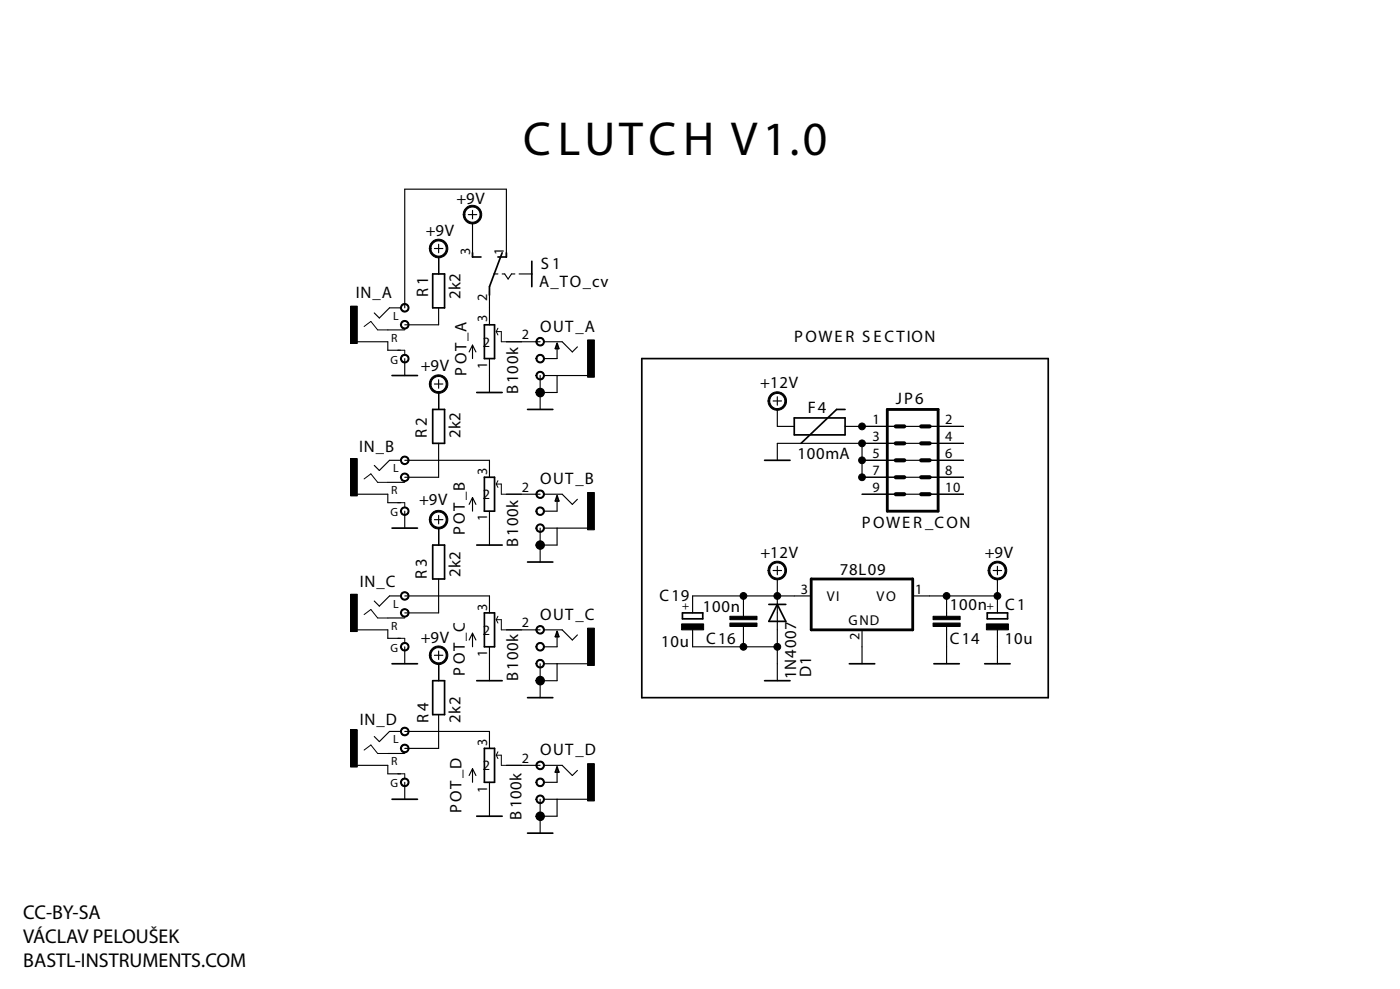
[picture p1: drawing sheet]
<svg xmlns="http://www.w3.org/2000/svg" width="210mm" height="148mm" viewBox="0 0 210 148" stroke-linecap="round" stroke-linejoin="round" font-family="sans-serif">
<!-- layer: Vrstva 1 -->
<g fill="none" stroke="#000" stroke-width=".25">
<path d="M70.8 37.9v.6h1.3M75.3 37.9l-1.9 5v1.3M75.9 37.9v.6h-1.2M79.7 39.1v3.8M58.8 56.3h3.8M64.9 41h1.8v5.1h-1.8zM71.5 58.8h3.8M72.6 48.7h1.5v5h-1.5zM83.5 51.5l.3 .7h-.5zM96.2 53.7h61v50.8h-61zM58.8 79.1h3.8M64.9 61.3h1.8v5.1h-1.8z"/>
<path d="M72.6 71.5h1.5v5.1h-1.5zM79.1 61.3h3.8M83.5 74.3l.3 .8h-.5zM114.6 69h3.8M119.1 62.6h7.6v2.6h-7.6zM126.7 61.3h-1.3l-5.3 5.1M58.8 99.4h3.8M64.9 81.7h1.8v5h-1.8zM71.5 81.7h3.8M72.6 91.8h1.5v5.1h-1.5zM79.1 84.2h3.8M83.5 94.6l.3 .8h-.5z"/>
<path d="M102.3 91.8h3.1v.9h-3.1zM115.3 90.6h2.5M116.5 90.6l1.3 2.5h-2.5zM127.3 99.4h3.8M140 99.4h3.8M147.6 99.4h3.8M148 91.8h3.1v.9h-3.1zM58.8 119.7h3.8M64.9 102h1.8v5.1h-1.8zM71.5 102h3.8M72.6 112.1h1.5v5.1h-1.5zM79.1 104.5h3.8"/>
<path d="M83.5 114.9l.3 .8h-.5zM114.6 102h3.8M71.5 122.3h3.8M79.1 124.8h3.8"/>
</g>
<g fill="none" stroke="#000" stroke-width=".17">
<path d="M65.1 37.2h1.3M65.8 36.6v1.3M65.8 38.5v2.5M70.2 32.2h1.3M70.8 31.5v1.3M70.8 33.4v5.1M75.9 38.5v-10.2h-15.2v17.8M53.6 51.2h4.5v1.3h1.9M58.1 49.4h2.5M60.1 46.1h-1.7l-1.5 1.5-.8-.7M60.7 53.7v2.6M65.1 57.5h1.3"/>
<path d="M65.8 46.1v2.6h-5.1M65.8 56.9v1.3M65.8 58.8v2.5M70.8 51.7v2M70.8 51.7l-.5 1M70.8 51.7l.6 1M73.4 43.6v5.1M73.4 53.7v5.1M74 41h.7M75.3 41h.4l.5 .8 .5-.8h.5M75.9 51.2h5.1M77.8 41h1.9"/>
<path d="M81 56.3v5M81.6 51.2h2.7l1.5 1.5 .8-.7M81.6 56.3h6.5M83.5 51.5v2.2h-1.9M83.5 56.3v2.5h-1.9M116.5 59.4v1.3M53.6 74h4.5v1.3h1.9M58.1 72.3h2.5M60.1 69h-1.7l-1.5 1.5-.8-.8M60.7 69h12.7v2.5M60.7 76.6v2.5M65.1 77.9h1.3"/>
<path d="M65.8 66.4v5.1h-5.1M65.8 77.2v1.3M65.8 79.1v2.6M70.8 74.5v2.1M70.8 74.5l-.5 1.1M70.8 74.5l.6 1.1M73.4 76.6v5.1M75.9 74h5.1M81 79.1v5.1M81.6 74h2.7l1.5 1.6 .8-.8M81.6 79.1h6.5M83.5 74.3v2.3h-1.9"/>
<path d="M83.5 79.1v2.6h-1.9M115.9 60.1h1.3M116.5 61.3v2.6h2.6M126.7 63.9h17.8M129.2 74h15.3M129.2 66.4v5.1h15.3M129.2 69h15.3M144.5 66.4h-28v2.6M53.6 94.4h4.5v1.2h1.9M58.1 92.6h2.5M60.1 89.3h-1.7l-1.5 1.5-.8-.8M60.7 89.3h12.7v2.5"/>
<path d="M60.7 96.9v2.5M65.1 98.2h1.3M65.8 86.7v5.1h-5.1M65.8 97.5v1.3M65.8 99.4v2.6M70.8 94.9v2M70.8 94.9l-.5 1M70.8 94.9l.6 1M73.4 96.9v5.1M75.9 94.4h5.1M81 99.4v5.1M81.6 94.4h2.7l1.5 1.5 .8-.8"/>
<path d="M81.6 99.4h6.5M83.5 94.6v2.3h-1.9M83.5 99.4v2.6h-1.9M103.8 94.4v2.5h12.7M111.5 89.3v3M111.5 93.9v3M115.9 85.5h1.3M116.5 84.8v1.3M116.5 86.7v15.3M121.6 89.3h-17.8v2.5M129.2 94.4v5M136.8 89.3h12.7"/>
<path d="M141.9 89.3v3M141.9 93.9v5.5M148.9 85.5h1.3M149.5 84.8v1.3M149.5 86.7v5.1M149.5 94.4v5M53.6 114.7h4.5v1.2h1.9M58.1 112.9h2.5M60.1 109.6h-1.7l-1.5 1.5-.8-.8M60.7 109.6h12.7v2.5M60.7 117.2v2.5M65.8 107.1v5h-5.1"/>
<path d="M70.8 115.2v2M70.8 115.2l-.5 1M70.8 115.2l.6 1M73.4 117.2v5.1M75.9 114.7h5.1M81 119.7v5.1M81.6 114.7h2.7l1.5 1.5 .8-.8M81.6 119.7h6.5M83.5 114.9v2.3h-1.9M83.5 119.7v2.6h-1.9"/>
</g>
<g fill="#000">
<path d="M64.7 36.3a1.39 1.39 0 0 1 2.3 .2 1.39 1.39 0 0 1-.9 2.1 1.39 1.39 0 0 1-1.7-1.4h.2a1.14 1.14 0 0 1 1.7-.9 1.14 1.14 0 0 1 .1 1.9 1.14 1.14 0 0 1-1.8-.7v-.3h-.2l.1-.6z" fill-rule="evenodd"/>
<path d="M69.8 31.2a1.39 1.39 0 0 1 2.2 .2 1.39 1.39 0 0 1-.8 2.1 1.39 1.39 0 0 1-1.8-1.3h.3a1.14 1.14 0 0 1 1.7-1 1.14 1.14 0 0 1 .1 1.9 1.14 1.14 0 0 1-1.8-.7v-.2h-.3l.2-.7z" fill-rule="evenodd"/>
<path d="M60.2 45.7a.65 .65 0 0 1 1 .1 .65 .65 0 0 1-.3 .9 .65 .65 0 0 1-.9-.6h.2a.5 .5 0 0 1 .7-.4 .5 .5 0 0 1 .1 .8 .5 .5 0 0 1-.8-.2v-.2h-.2z" fill-rule="evenodd"/>
<path d="M60.2 48.2a.65 .65 0 0 1 1 .1 .65 .65 0 0 1-.3 1 .65 .65 0 0 1-.9-.6h.2a.5 .5 0 0 1 .7-.5 .5 .5 0 0 1 .1 .9 .5 .5 0 0 1-.8-.3v-.1h-.2z" fill-rule="evenodd"/>
<path d="M60.2 53.3a.65 .65 0 0 1 1 .1 .65 .65 0 0 1-.4 1 .65 .65 0 0 1-.8-.7h.2a.5 .5 0 0 1 .7-.4 .5 .5 0 0 1 .1 .8 .5 .5 0 0 1-.8-.2v-.2h-.2z" fill-rule="evenodd"/>
<path d="M64.7 56.6a1.4 1.4 0 0 1 2.3 .2 1.4 1.4 0 0 1-.9 2.1 1.4 1.4 0 0 1-1.7-1.4h.2a1.14 1.14 0 0 1 1.7-.9 1.14 1.14 0 0 1 .1 1.9 1.14 1.14 0 0 1-1.8-.7v-.3h-.2l.1-.6z" fill-rule="evenodd"/>
<path d="M80.5 50.8a.64 .64 0 0 1 1 .1 .64 .64 0 0 1-.3 .9 .64 .64 0 0 1-.9-.6h.2a.49 .49 0 0 1 .6-.5 .49 .49 0 0 1 .2 .8 .49 .49 0 0 1-.8-.1v-.2h-.2z" fill-rule="evenodd"/>
<path d="M80.5 53.3a.64 .64 0 0 1 1 .1 .64 .64 0 0 1-.3 .9 .64 .64 0 0 1-.9-.6h.2a.49 .49 0 0 1 .7-.4 .49 .49 0 0 1 .1 .8 .49 .49 0 0 1-.8-.2v-.2h-.2z" fill-rule="evenodd"/>
<path d="M80.5 55.8a.64 .64 0 0 1 1 .1 .64 .64 0 0 1-.3 1 .64 .64 0 0 1-.9-.6h.2a.49 .49 0 0 1 .7-.5 .49 .49 0 0 1 .1 .8 .49 .49 0 0 1-.8-.1v-.2h-.2z" fill-rule="evenodd"/>
<path d="M80.5 58.4a.64 .64 0 0 1 1 .1 .64 .64 0 0 1-.3 .9 .64 .64 0 0 1-.9-.6h.2a.49 .49 0 0 1 .7-.5 .49 .49 0 0 1 .1 .8 .49 .49 0 0 1-.8-.1v-.2h-.2z" fill-rule="evenodd"/>
<path d="M60.2 68.5a.65 .65 0 0 1 1 .1 .65 .65 0 0 1-.4 1 .65 .65 0 0 1-.8-.6h.2a.5 .5 0 0 1 .7-.4 .5 .5 0 0 1 .1 .8 .5 .5 0 0 1-.8-.2v-.2h-.2z" fill-rule="evenodd"/>
<path d="M60.2 71.1a.65 .65 0 0 1 1 .1 .65 .65 0 0 1-.4 .9 .65 .65 0 0 1-.8-.6h.2a.5 .5 0 0 1 .7-.4 .5 .5 0 0 1 .1 .8 .5 .5 0 0 1-.8-.2v-.2h-.2z" fill-rule="evenodd"/>
<path d="M60.2 76.2a.65 .65 0 0 1 1 .1 .65 .65 0 0 1-.4 .9 .65 .65 0 0 1-.8-.6h.2a.49 .49 0 0 1 .7-.4 .49 .49 0 0 1 .1 .8 .49 .49 0 0 1-.8-.2v-.2h-.2z" fill-rule="evenodd"/>
<path d="M64.7 76.9a1.39 1.39 0 0 1 2.3 .2 1.39 1.39 0 0 1-.9 2.1 1.39 1.39 0 0 1-1.7-1.3h.2a1.14 1.14 0 0 1 1.7-1 1.14 1.14 0 0 1 .1 1.9 1.14 1.14 0 0 1-1.8-.7v-.2h-.2l.1-.7z" fill-rule="evenodd"/>
<path d="M80.5 73.6a.64 .64 0 0 1 1 .1 .64 .64 0 0 1-.3 1 .64 .64 0 0 1-.9-.7h.2a.49 .49 0 0 1 .7-.4 .49 .49 0 0 1 .1 .8 .49 .49 0 0 1-.8-.2v-.2h-.2z" fill-rule="evenodd"/>
<path d="M80.5 76.2a.64 .64 0 0 1 1 .1 .64 .64 0 0 1-.3 .9 .64 .64 0 0 1-.9-.6h.2a.49 .49 0 0 1 .6-.5 .49 .49 0 0 1 .2 .8 .49 .49 0 0 1-.8-.1v-.2h-.2z" fill-rule="evenodd"/>
<path d="M80.5 78.7a.64 .64 0 0 1 1 .1 .64 .64 0 0 1-.3 .9 .64 .64 0 0 1-.9-.6h.2a.49 .49 0 0 1 .6-.5 .49 .49 0 0 1 .2 .8 .49 .49 0 0 1-.8-.1v-.2h-.2z" fill-rule="evenodd"/>
<path d="M115.5 59.1a1.4 1.4 0 0 1 2.2 .3 1.4 1.4 0 0 1-.8 2 1.4 1.4 0 0 1-1.8-1.3h.3a1.14 1.14 0 0 1 1.6-1.1 1.14 1.14 0 0 1 .3 1.9 1.14 1.14 0 0 1-1.9-.5v-.3h-.3l.2-.7z" fill-rule="evenodd"/>
<path d="M60.2 88.8a.65 .65 0 0 1 1 .1 .65 .65 0 0 1-.3 1 .65 .65 0 0 1-.9-.6h.2a.49 .49 0 0 1 .7-.4 .49 .49 0 0 1 .1 .8 .49 .49 0 0 1-.8-.2v-.2h-.2z" fill-rule="evenodd"/>
<path d="M60.2 91.4a.65 .65 0 0 1 1 .1 .65 .65 0 0 1-.3 .9 .65 .65 0 0 1-.9-.6h.2a.49 .49 0 0 1 .7-.4 .49 .49 0 0 1 .1 .8 .49 .49 0 0 1-.8-.2v-.2h-.2z" fill-rule="evenodd"/>
<path d="M60.2 96.5a.65 .65 0 0 1 1 0 .65 .65 0 0 1-.3 1 .65 .65 0 0 1-.9-.6h.2a.5 .5 0 0 1 .7-.4 .5 .5 0 0 1 .1 .8 .5 .5 0 0 1-.8-.2v-.2h-.2z" fill-rule="evenodd"/>
<path d="M64.7 97.2a1.39 1.39 0 0 1 2.3 .3 1.39 1.39 0 0 1-.9 2 1.39 1.39 0 0 1-1.7-1.3h.2a1.14 1.14 0 0 1 1.7-1 1.14 1.14 0 0 1 .1 1.9 1.14 1.14 0 0 1-1.8-.7v-.2h-.2l.1-.7z" fill-rule="evenodd"/>
<path d="M80.5 93.9a.64 .64 0 0 1 1 .1 .64 .64 0 0 1-.3 1 .64 .64 0 0 1-.9-.6h.2a.49 .49 0 0 1 .6-.5 .49 .49 0 0 1 .2 .8 .49 .49 0 0 1-.8-.2v-.1h-.2z" fill-rule="evenodd"/>
<path d="M80.5 96.5a.64 .64 0 0 1 1 .1 .64 .64 0 0 1-.3 .9 .64 .64 0 0 1-.9-.6h.2a.49 .49 0 0 1 .6-.5 .49 .49 0 0 1 .2 .8 .49 .49 0 0 1-.8-.1v-.2h-.2z" fill-rule="evenodd"/>
<path d="M80.5 99a.64 .64 0 0 1 1 .1 .64 .64 0 0 1-.3 .9 .64 .64 0 0 1-.9-.6h.2a.49 .49 0 0 1 .6-.5 .49 .49 0 0 1 .2 .8 .49 .49 0 0 1-.8-.1v-.2h-.2z" fill-rule="evenodd"/>
<path d="M80.5 81.2a.64 .64 0 0 1 1 .1 .64 .64 0 0 1-.3 1 .64 .64 0 0 1-.9-.6h.2a.49 .49 0 0 1 .6-.5 .49 .49 0 0 1 .2 .8 .49 .49 0 0 1-.8-.2v-.1h-.2z" fill-rule="evenodd"/>
<path d="M115.5 84.5a1.39 1.39 0 0 1 2.2 .3 1.39 1.39 0 0 1-.8 2 1.39 1.39 0 0 1-1.8-1.3h.3a1.14 1.14 0 0 1 1.6-1.1 1.14 1.14 0 0 1 .3 1.9 1.14 1.14 0 0 1-1.9-.6v-.2h-.3l.2-.7z" fill-rule="evenodd"/>
<path d="M148.5 84.5a1.4 1.4 0 0 1 2.2 .3 1.4 1.4 0 0 1-.8 2 1.4 1.4 0 0 1-1.8-1.3h.3a1.15 1.15 0 0 1 1.6-1.1 1.15 1.15 0 0 1 .3 1.9 1.15 1.15 0 0 1-1.9-.6v-.2h-.3l.2-.7z" fill-rule="evenodd"/>
<path d="M60.2 109.2a.65 .65 0 0 1 1 .1 .65 .65 0 0 1-.4 .9 .65 .65 0 0 1-.8-.6h.2a.5 .5 0 0 1 .7-.4 .5 .5 0 0 1 .1 .8 .5 .5 0 0 1-.8-.2v-.2h-.2z" fill-rule="evenodd"/>
<path d="M60.2 111.7a.65 .65 0 0 1 1 .1 .65 .65 0 0 1-.4 1 .65 .65 0 0 1-.8-.7h.2a.5 .5 0 0 1 .7-.4 .5 .5 0 0 1 .1 .8 .5 .5 0 0 1-.8-.2v-.2h-.2z" fill-rule="evenodd"/>
<path d="M60.2 116.8a.65 .65 0 0 1 1 .1 .65 .65 0 0 1-.4 .9 .65 .65 0 0 1-.8-.6h.2a.5 .5 0 0 1 .7-.4 .5 .5 0 0 1 .1 .8 .5 .5 0 0 1-.8-.2v-.2h-.2z" fill-rule="evenodd"/>
<path d="M80.5 114.2a.64 .64 0 0 1 1 .1 .64 .64 0 0 1-.3 1 .64 .64 0 0 1-.9-.6h.2a.49 .49 0 0 1 .7-.5 .49 .49 0 0 1 .1 .8 .49 .49 0 0 1-.8-.1v-.2h-.2z" fill-rule="evenodd"/>
<path d="M80.5 116.8a.64 .64 0 0 1 1 .1 .64 .64 0 0 1-.3 .9 .64 .64 0 0 1-.9-.6h.2a.49 .49 0 0 1 .7-.5 .49 .49 0 0 1 .1 .8 .49 .49 0 0 1-.8-.1v-.2h-.2z" fill-rule="evenodd"/>
<path d="M80.5 119.3a.64 .64 0 0 1 1 .1 .64 .64 0 0 1-.3 1 .64 .64 0 0 1-.9-.7h.2a.49 .49 0 0 1 .7-.4 .49 .49 0 0 1 .1 .8 .49 .49 0 0 1-.8-.2v-.2h-.2z" fill-rule="evenodd"/>
<path d="M80.5 101.5a.64 .64 0 0 1 1 .1 .64 .64 0 0 1-.3 1 .64 .64 0 0 1-.9-.6h.2a.49 .49 0 0 1 .6-.5 .49 .49 0 0 1 .2 .8 .49 .49 0 0 1-.8-.1v-.2h-.2z" fill-rule="evenodd"/>
<path d="M80.5 121.9a.64 .64 0 0 1 1 .1 .64 .64 0 0 1-.3 .9 .64 .64 0 0 1-.9-.6h.2a.49 .49 0 0 1 .7-.5 .49 .49 0 0 1 .1 .8 .49 .49 0 0 1-.8-.1v-.2h-.2z" fill-rule="evenodd"/>
<circle cx="81" cy="58.8" r=".51"/>
<circle cx="129.2" cy="69" r=".51"/>
<circle cx="129.2" cy="66.4" r=".51"/>
<circle cx="129.2" cy="63.9" r=".51"/>
<circle cx="129.2" cy="71.5" r=".51"/>
<circle cx="81" cy="81.7" r=".51"/>
<circle cx="111.5" cy="96.9" r=".51"/>
<circle cx="111.5" cy="89.3" r=".51"/>
<circle cx="116.5" cy="89.3" r=".51"/>
<circle cx="116.5" cy="96.9" r=".51"/>
<circle cx="141.9" cy="89.3" r=".51"/>
<circle cx="149.5" cy="89.3" r=".51"/>
<circle cx="81" cy="102" r=".51"/>
<circle cx="81" cy="122.3" r=".51"/>
</g>
<g fill="none" stroke="#000" stroke-width=".15">
<path d="M64.7 36.3a1.39 1.39 0 0 1 2.3 .2 1.39 1.39 0 0 1-.9 2.1 1.39 1.39 0 0 1-1.7-1.4h.2a1.14 1.14 0 0 1 1.7-.9 1.14 1.14 0 0 1 .1 1.9 1.14 1.14 0 0 1-1.8-.7v-.3h-.2l.1-.6zM69.8 31.2a1.39 1.39 0 0 1 2.2 .2 1.39 1.39 0 0 1-.8 2.1 1.39 1.39 0 0 1-1.8-1.3h.3a1.14 1.14 0 0 1 1.7-1 1.14 1.14 0 0 1 .1 1.9 1.14 1.14 0 0 1-1.8-.7v-.2h-.3l.2-.7zM52.6 45.9h1v5.6h-1zM54.6 48.9l1-.7 1 1.2h1.5M59.7 52.5h1v.7M60.2 45.7a.65 .65 0 0 1 1 .1 .65 .65 0 0 1-.3 .9 .65 .65 0 0 1-.9-.6h.2a.5 .5 0 0 1 .7-.4 .5 .5 0 0 1 .1 .8 .5 .5 0 0 1-.8-.2v-.2h-.2zM60.2 48.2a.65 .65 0 0 1 1 .1 .65 .65 0 0 1-.3 1 .65 .65 0 0 1-.9-.6h.2a.5 .5 0 0 1 .7-.5 .5 .5 0 0 1 .1 .9 .5 .5 0 0 1-.8-.3v-.1h-.2zM60.2 53.3a.65 .65 0 0 1 1 .1 .65 .65 0 0 1-.4 1 .65 .65 0 0 1-.8-.7h.2a.5 .5 0 0 1 .7-.4 .5 .5 0 0 1 .1 .8 .5 .5 0 0 1-.8-.2v-.2h-.2zM60.7 49.2v.2M64.7 56.6a1.4 1.4 0 0 1 2.3 .2 1.4 1.4 0 0 1-.9 2.1 1.4 1.4 0 0 1-1.7-1.4h.2a1.14 1.14 0 0 1 1.7-.9 1.14 1.14 0 0 1 .1 1.9 1.14 1.14 0 0 1-1.8-.7v-.3h-.2l.1-.6zM74.4 49.7l.3 .5M74.4 49.7h.8v1.5h3"/>
<path d="M74.7 49.2l-.3 .5M80.5 50.8a.64 .64 0 0 1 1 .1 .64 .64 0 0 1-.3 .9 .64 .64 0 0 1-.9-.6h.2a.49 .49 0 0 1 .6-.5 .49 .49 0 0 1 .2 .8 .49 .49 0 0 1-.8-.1v-.2h-.2zM80.5 53.3a.64 .64 0 0 1 1 .1 .64 .64 0 0 1-.3 .9 .64 .64 0 0 1-.9-.6h.2a.49 .49 0 0 1 .7-.4 .49 .49 0 0 1 .1 .8 .49 .49 0 0 1-.8-.2v-.2h-.2zM80.5 55.8a.64 .64 0 0 1 1 .1 .64 .64 0 0 1-.3 1 .64 .64 0 0 1-.9-.6h.2a.49 .49 0 0 1 .7-.5 .49 .49 0 0 1 .1 .8 .49 .49 0 0 1-.8-.1v-.2h-.2zM80.5 58.4a.64 .64 0 0 1 1 .1 .64 .64 0 0 1-.3 .9 .64 .64 0 0 1-.9-.6h.2a.49 .49 0 0 1 .7-.5 .49 .49 0 0 1 .1 .8 .49 .49 0 0 1-.8-.1v-.2h-.2zM115.5 59.1a1.4 1.4 0 0 1 2.2 .3 1.4 1.4 0 0 1-.8 2 1.4 1.4 0 0 1-1.8-1.3h.3a1.14 1.14 0 0 1 1.6-1.1 1.14 1.14 0 0 1 .3 1.9 1.14 1.14 0 0 1-1.9-.5v-.3h-.3l.2-.7zM52.6 68.7h1v5.6h-1zM54.6 71.8l1-.8 1 1.3h1.5M59.7 75.3h1v.8M60.2 68.5a.65 .65 0 0 1 1 .1 .65 .65 0 0 1-.4 1 .65 .65 0 0 1-.8-.6h.2a.5 .5 0 0 1 .7-.4 .5 .5 0 0 1 .1 .8 .5 .5 0 0 1-.8-.2v-.2h-.2zM60.2 71.1a.65 .65 0 0 1 1 .1 .65 .65 0 0 1-.4 .9 .65 .65 0 0 1-.8-.6h.2a.5 .5 0 0 1 .7-.4 .5 .5 0 0 1 .1 .8 .5 .5 0 0 1-.8-.2v-.2h-.2zM60.2 76.2a.65 .65 0 0 1 1 .1 .65 .65 0 0 1-.4 .9 .65 .65 0 0 1-.8-.6h.2a.49 .49 0 0 1 .7-.4 .49 .49 0 0 1 .1 .8 .49 .49 0 0 1-.8-.2v-.2h-.2z"/>
<path d="M60.7 72v.3M64.7 76.9a1.39 1.39 0 0 1 2.3 .2 1.39 1.39 0 0 1-.9 2.1 1.39 1.39 0 0 1-1.7-1.3h.2a1.14 1.14 0 0 1 1.7-1 1.14 1.14 0 0 1 .1 1.9 1.14 1.14 0 0 1-1.8-.7v-.2h-.2l.1-.7zM74.4 72.5l.3 .5M74.4 72.5h.8v1.5h3M74.7 72l-.3 .5M80.5 73.6a.64 .64 0 0 1 1 .1 .64 .64 0 0 1-.3 1 .64 .64 0 0 1-.9-.7h.2a.49 .49 0 0 1 .7-.4 .49 .49 0 0 1 .1 .8 .49 .49 0 0 1-.8-.2v-.2h-.2zM80.5 76.2a.64 .64 0 0 1 1 .1 .64 .64 0 0 1-.3 .9 .64 .64 0 0 1-.9-.6h.2a.49 .49 0 0 1 .6-.5 .49 .49 0 0 1 .2 .8 .49 .49 0 0 1-.8-.1v-.2h-.2zM80.5 78.7a.64 .64 0 0 1 1 .1 .64 .64 0 0 1-.3 .9 .64 .64 0 0 1-.9-.6h.2a.49 .49 0 0 1 .6-.5 .49 .49 0 0 1 .2 .8 .49 .49 0 0 1-.8-.1v-.2h-.2zM52.6 89h1v5.6h-1zM54.6 92.1l1-.8 1 1.3h1.5M59.7 95.6h1v.8M60.2 88.8a.65 .65 0 0 1 1 .1 .65 .65 0 0 1-.3 1 .65 .65 0 0 1-.9-.6h.2a.49 .49 0 0 1 .7-.4 .49 .49 0 0 1 .1 .8 .49 .49 0 0 1-.8-.2v-.2h-.2z"/>
<path d="M60.2 91.4a.65 .65 0 0 1 1 .1 .65 .65 0 0 1-.3 .9 .65 .65 0 0 1-.9-.6h.2a.49 .49 0 0 1 .7-.4 .49 .49 0 0 1 .1 .8 .49 .49 0 0 1-.8-.2v-.2h-.2zM60.2 96.5a.65 .65 0 0 1 1 0 .65 .65 0 0 1-.3 1 .65 .65 0 0 1-.9-.6h.2a.5 .5 0 0 1 .7-.4 .5 .5 0 0 1 .1 .8 .5 .5 0 0 1-.8-.2v-.2h-.2zM60.7 92.3v.3M64.7 97.2a1.39 1.39 0 0 1 2.3 .3 1.39 1.39 0 0 1-.9 2 1.39 1.39 0 0 1-1.7-1.3h.2a1.14 1.14 0 0 1 1.7-1 1.14 1.14 0 0 1 .1 1.9 1.14 1.14 0 0 1-1.8-.7v-.2h-.2l.1-.7zM74.4 92.8l.3 .5M74.4 92.8h.8v1.6h3M74.7 92.3l-.3 .5M80.5 93.9a.64 .64 0 0 1 1 .1 .64 .64 0 0 1-.3 1 .64 .64 0 0 1-.9-.6h.2a.49 .49 0 0 1 .6-.5 .49 .49 0 0 1 .2 .8 .49 .49 0 0 1-.8-.2v-.1h-.2zM80.5 96.5a.64 .64 0 0 1 1 .1 .64 .64 0 0 1-.3 .9 .64 .64 0 0 1-.9-.6h.2a.49 .49 0 0 1 .6-.5 .49 .49 0 0 1 .2 .8 .49 .49 0 0 1-.8-.1v-.2h-.2zM80.5 99a.64 .64 0 0 1 1 .1 .64 .64 0 0 1-.3 .9 .64 .64 0 0 1-.9-.6h.2a.49 .49 0 0 1 .6-.5 .49 .49 0 0 1 .2 .8 .49 .49 0 0 1-.8-.1v-.2h-.2zM80.5 81.2a.64 .64 0 0 1 1 .1 .64 .64 0 0 1-.3 1 .64 .64 0 0 1-.9-.6h.2a.49 .49 0 0 1 .6-.5 .49 .49 0 0 1 .2 .8 .49 .49 0 0 1-.8-.2v-.1h-.2zM115.5 84.5a1.39 1.39 0 0 1 2.2 .3 1.39 1.39 0 0 1-.8 2 1.39 1.39 0 0 1-1.8-1.3h.3a1.14 1.14 0 0 1 1.6-1.1 1.14 1.14 0 0 1 .3 1.9 1.14 1.14 0 0 1-1.9-.6v-.2h-.3l.2-.7z"/>
<path d="M148.5 84.5a1.4 1.4 0 0 1 2.2 .3 1.4 1.4 0 0 1-.8 2 1.4 1.4 0 0 1-1.8-1.3h.3a1.15 1.15 0 0 1 1.6-1.1 1.15 1.15 0 0 1 .3 1.9 1.15 1.15 0 0 1-1.9-.6v-.2h-.3l.2-.7zM52.6 109.3h1v5.6h-1zM54.6 112.4l1-.8 1 1.3h1.5M59.7 115.9h1v.8M60.2 109.2a.65 .65 0 0 1 1 .1 .65 .65 0 0 1-.4 .9 .65 .65 0 0 1-.8-.6h.2a.5 .5 0 0 1 .7-.4 .5 .5 0 0 1 .1 .8 .5 .5 0 0 1-.8-.2v-.2h-.2zM60.2 111.7a.65 .65 0 0 1 1 .1 .65 .65 0 0 1-.4 1 .65 .65 0 0 1-.8-.7h.2a.5 .5 0 0 1 .7-.4 .5 .5 0 0 1 .1 .8 .5 .5 0 0 1-.8-.2v-.2h-.2zM60.2 116.8a.65 .65 0 0 1 1 .1 .65 .65 0 0 1-.4 .9 .65 .65 0 0 1-.8-.6h.2a.5 .5 0 0 1 .7-.4 .5 .5 0 0 1 .1 .8 .5 .5 0 0 1-.8-.2v-.2h-.2zM60.7 112.6v.3M74.4 113.1l.3 .5M74.4 113.1h.8v1.6h3M74.7 112.6l-.3 .5M80.5 114.2a.64 .64 0 0 1 1 .1 .64 .64 0 0 1-.3 1 .64 .64 0 0 1-.9-.6h.2a.49 .49 0 0 1 .7-.5 .49 .49 0 0 1 .1 .8 .49 .49 0 0 1-.8-.1v-.2h-.2z"/>
<path d="M80.5 116.8a.64 .64 0 0 1 1 .1 .64 .64 0 0 1-.3 .9 .64 .64 0 0 1-.9-.6h.2a.49 .49 0 0 1 .7-.5 .49 .49 0 0 1 .1 .8 .49 .49 0 0 1-.8-.1v-.2h-.2zM80.5 119.3a.64 .64 0 0 1 1 .1 .64 .64 0 0 1-.3 1 .64 .64 0 0 1-.9-.7h.2a.49 .49 0 0 1 .7-.4 .49 .49 0 0 1 .1 .8 .49 .49 0 0 1-.8-.2v-.2h-.2zM80.5 101.5a.64 .64 0 0 1 1 .1 .64 .64 0 0 1-.3 1 .64 .64 0 0 1-.9-.6h.2a.49 .49 0 0 1 .6-.5 .49 .49 0 0 1 .2 .8 .49 .49 0 0 1-.8-.1v-.2h-.2zM80.5 121.9a.64 .64 0 0 1 1 .1 .64 .64 0 0 1-.3 .9 .64 .64 0 0 1-.9-.6h.2a.49 .49 0 0 1 .7-.5 .49 .49 0 0 1 .1 .8 .49 .49 0 0 1-.8-.1v-.2h-.2z"/>
<circle cx="81" cy="58.8" r=".51"/>
<circle cx="129.2" cy="69" r=".51"/>
<circle cx="129.2" cy="66.4" r=".51"/>
<circle cx="129.2" cy="63.9" r=".51"/>
<circle cx="129.2" cy="71.5" r=".51"/>
<circle cx="81" cy="81.7" r=".51"/>
<circle cx="111.5" cy="96.9" r=".51"/>
<circle cx="111.5" cy="89.3" r=".51"/>
<circle cx="116.5" cy="89.3" r=".51"/>
<circle cx="116.5" cy="96.9" r=".51"/>
<circle cx="141.9" cy="89.3" r=".51"/>
<circle cx="149.5" cy="89.3" r=".51"/>
<circle cx="81" cy="102" r=".51"/>
<circle cx="81" cy="122.3" r=".51"/>
</g>
<path d="M88.1 50.9h1v5.6h-1zM88.1 73.8h1v5.6h-1zM88.1 94.1h1v5.6h-1zM102.2 93.5h3.3v.9h-3.3zM109.4 92.3h4.1v.5h-4.1zM109.4 93.3h4.1v.6h-4.1zM139.9 92.3h4.1v.5h-4.1zM139.9 93.3h4.1v.6h-4.1zM147.9 93.5h3.3v.9h-3.3zM88.1 114.4h1v5.6h-1z" fill="#000" stroke="#000" stroke-width=".15"/>
<path d="M133 61.3h7.7v15.3h-7.7zM121.6 86.7h15.2v7.7h-15.2z" fill="none" stroke="#000" stroke-width=".42"/>
<path d="M134.3 69h1.3M134.3 71.5h1.3M134.3 74h1.3M134.3 63.9h1.3M134.3 66.4h1.3M138.1 69h1.3M138.1 71.5h1.3M138.1 74h1.3M138.1 63.9h1.3M138.1 66.4h1.3" fill="none" stroke="#000" stroke-width=".61"/>
<path d="M52.6 45.9h1v5.6h-1zM52.6 68.7h1v5.6h-1zM52.6 89h1v5.6h-1zM52.6 109.3h1v5.6h-1z" fill="#000"/>
<text font-size="7.2" x="78.5" y="23.3">CLUTCH V1.0</text>
<g font-size="3">
<text x="3.5" y="137.6">CC-BY-SA</text>
<text x="3.5" y="141.2">VÁCLAV PELOUŠEK</text>
<text x="3.5" y="144.8">BASTL-INSTRUMENTS.COM</text>
</g>
<g font-size="2.5">
<text x="63.9" y="35.3">+9V</text>
<text x="68.4" y="30.5">+9V</text>
<text x="81.1" y="40.3">S 1</text>
<text x="53.3" y="44.6">IN_A</text>
<text x="64.2" y="44.5" transform="rotate(-90 64.2 44.5)">R 1</text>
<text x="69.1" y="44.9" transform="rotate(-90 69.1 44.9)">2k2</text>
<text x="80.9" y="43.1">A_TO_cv</text>
<text x="81" y="49.7">OUT_A</text>
<text x="119.1" y="51.2">POWE R S E CTION</text>
<text x="63.1" y="55.6">+9V</text>
<text x="69.9" y="56.3" transform="rotate(-90 69.9 56.3)">POT_A</text>
<text x="77.7" y="59.1" transform="rotate(-90 77.7 59.1)">B100k</text>
<text x="114" y="58.2">+12V</text>
<text x="64" y="65.7" transform="rotate(-90 64 65.7)">R 2</text>
<text x="69.1" y="65.7" transform="rotate(-90 69.1 65.7)">2k2</text>
<text x="121.1" y="61.9">F4</text>
<text x="134.3" y="60.6">JP6</text>
<text x="53.8" y="67.7">IN_B</text>
<text x="119.6" y="68.7">100mA</text>
<text x="62.8" y="75.7">+9V</text>
<text x="81" y="72.5">OUT_B</text>
<text x="69.7" y="80.1" transform="rotate(-90 69.7 80.1)">POT_B</text>
<text x="77.7" y="81.9" transform="rotate(-90 77.7 81.9)">B100k</text>
<text x="114" y="83.6">+12V</text>
<text x="129.2" y="79.1">POWE R _CON</text>
<text x="147.6" y="83.6">+9V</text>
<text x="54" y="88">IN_C</text>
<text x="64" y="86.7" transform="rotate(-90 64 86.7)">R 3</text>
<text x="69.1" y="86.5" transform="rotate(-90 69.1 86.5)">2k2</text>
<text x="125.9" y="86.1">78L09</text>
<text x="81" y="92.8">OUT_C</text>
<text x="98.9" y="90.1">C19</text>
<text x="105.4" y="91.7">100n</text>
<text x="142.4" y="91.4">100n</text>
<text x="150.7" y="91.3">C1</text>
<text x="63.1" y="96.3">+9V</text>
<text x="69.7" y="101.2" transform="rotate(-90 69.7 101.2)">POT_C</text>
<text x="77.7" y="102" transform="rotate(-90 77.7 102)">B100k</text>
<text x="99.1" y="96.9">10u</text>
<text x="105.9" y="96.5">C16</text>
<text x="119.4" y="101.7" transform="rotate(-90 119.4 101.7)">1N4007</text>
<text x="121.6" y="101.5" transform="rotate(-90 121.6 101.5)">D1</text>
<text x="142.4" y="96.5">C14</text>
<text x="150.7" y="96.4">10u</text>
<text x="54" y="108.6">IN_D</text>
<text x="64.3" y="108.3" transform="rotate(-90 64.3 108.3)">R 4</text>
<text x="69.1" y="108.3" transform="rotate(-90 69.1 108.3)">2k2</text>
<text x="81" y="113.1">OUT_D</text>
<text x="69.2" y="121.8" transform="rotate(-90 69.2 121.8)">POT_D</text>
<text x="78.2" y="122.8" transform="rotate(-90 78.2 122.8)">B100k</text>
</g>
<g font-size="2.1">
<text x="70.5" y="38.1" transform="rotate(-90 70.5 38.1)">3</text>
<text x="75.6" y="38.1" transform="rotate(-90 75.6 38.1)">1</text>
<text x="73" y="45.1" transform="rotate(-90 73 45.1)">2</text>
<text x="72.4" y="52">2</text>
<text x="73" y="48.3" transform="rotate(-90 73 48.3)">3</text>
<text x="78.3" y="50.8">2</text>
<text x="73" y="55.3" transform="rotate(-90 73 55.3)">1</text>
<text x="130.8" y="63.5">1</text>
<text x="141.7" y="63.5">2</text>
<text x="73" y="71.1" transform="rotate(-90 73 71.1)">3</text>
<text x="130.8" y="71.1">7</text>
<text x="130.8" y="68.6">5</text>
<text x="130.8" y="66.1">3</text>
<text x="141.7" y="71.1">8</text>
<text x="141.7" y="68.6">6</text>
<text x="141.7" y="66.1">4</text>
<text x="72.4" y="74.8">2</text>
<text x="78.3" y="73.7">2</text>
<text x="130.8" y="73.7">9</text>
<text x="141.7" y="73.7">10</text>
<text x="73" y="78.1" transform="rotate(-90 73 78.1)">1</text>
<text x="120.1" y="88.9">3</text>
<text x="137.2" y="88.9">1</text>
<text x="72.4" y="95.1">2</text>
<text x="73" y="91.5" transform="rotate(-90 73 91.5)">3</text>
<text x="78.3" y="94">2</text>
<text x="124" y="90">VI</text>
<text x="127.2" y="93.6">GND</text>
<text x="128.9" y="95.9" transform="rotate(-90 128.9 95.9)">2</text>
<text x="131.4" y="90">VO</text>
<text x="73" y="98.4" transform="rotate(-90 73 98.4)">1</text>
<text x="73" y="111.8" transform="rotate(-90 73 111.8)">3</text>
<text x="72.4" y="115.4">2</text>
<text x="73" y="118.7" transform="rotate(-90 73 118.7)">1</text>
<text x="78.3" y="114.3">2</text>
</g>
<g font-size="1.8">
<text x="58.9" y="47.9">L</text>
<text x="58.6" y="51.2">R</text>
<text x="58.5" y="54.5">G</text>
<text x="58.9" y="70.7">L</text>
<text x="58.5" y="77.3">G</text>
<text x="58.6" y="74">R</text>
<text x="58.6" y="94.4">R</text>
<text x="58.9" y="91.1">L</text>
<text x="103.3" y="91.4" transform="rotate(-90 103.3 91.4)">+</text>
<text x="149" y="91.4" transform="rotate(-90 149 91.4)">+</text>
<text x="58.5" y="97.7">G</text>
<text x="58.9" y="111.4">L</text>
<text x="58.5" y="118">G</text>
<text x="58.6" y="114.7">R</text>
</g>
</svg>
